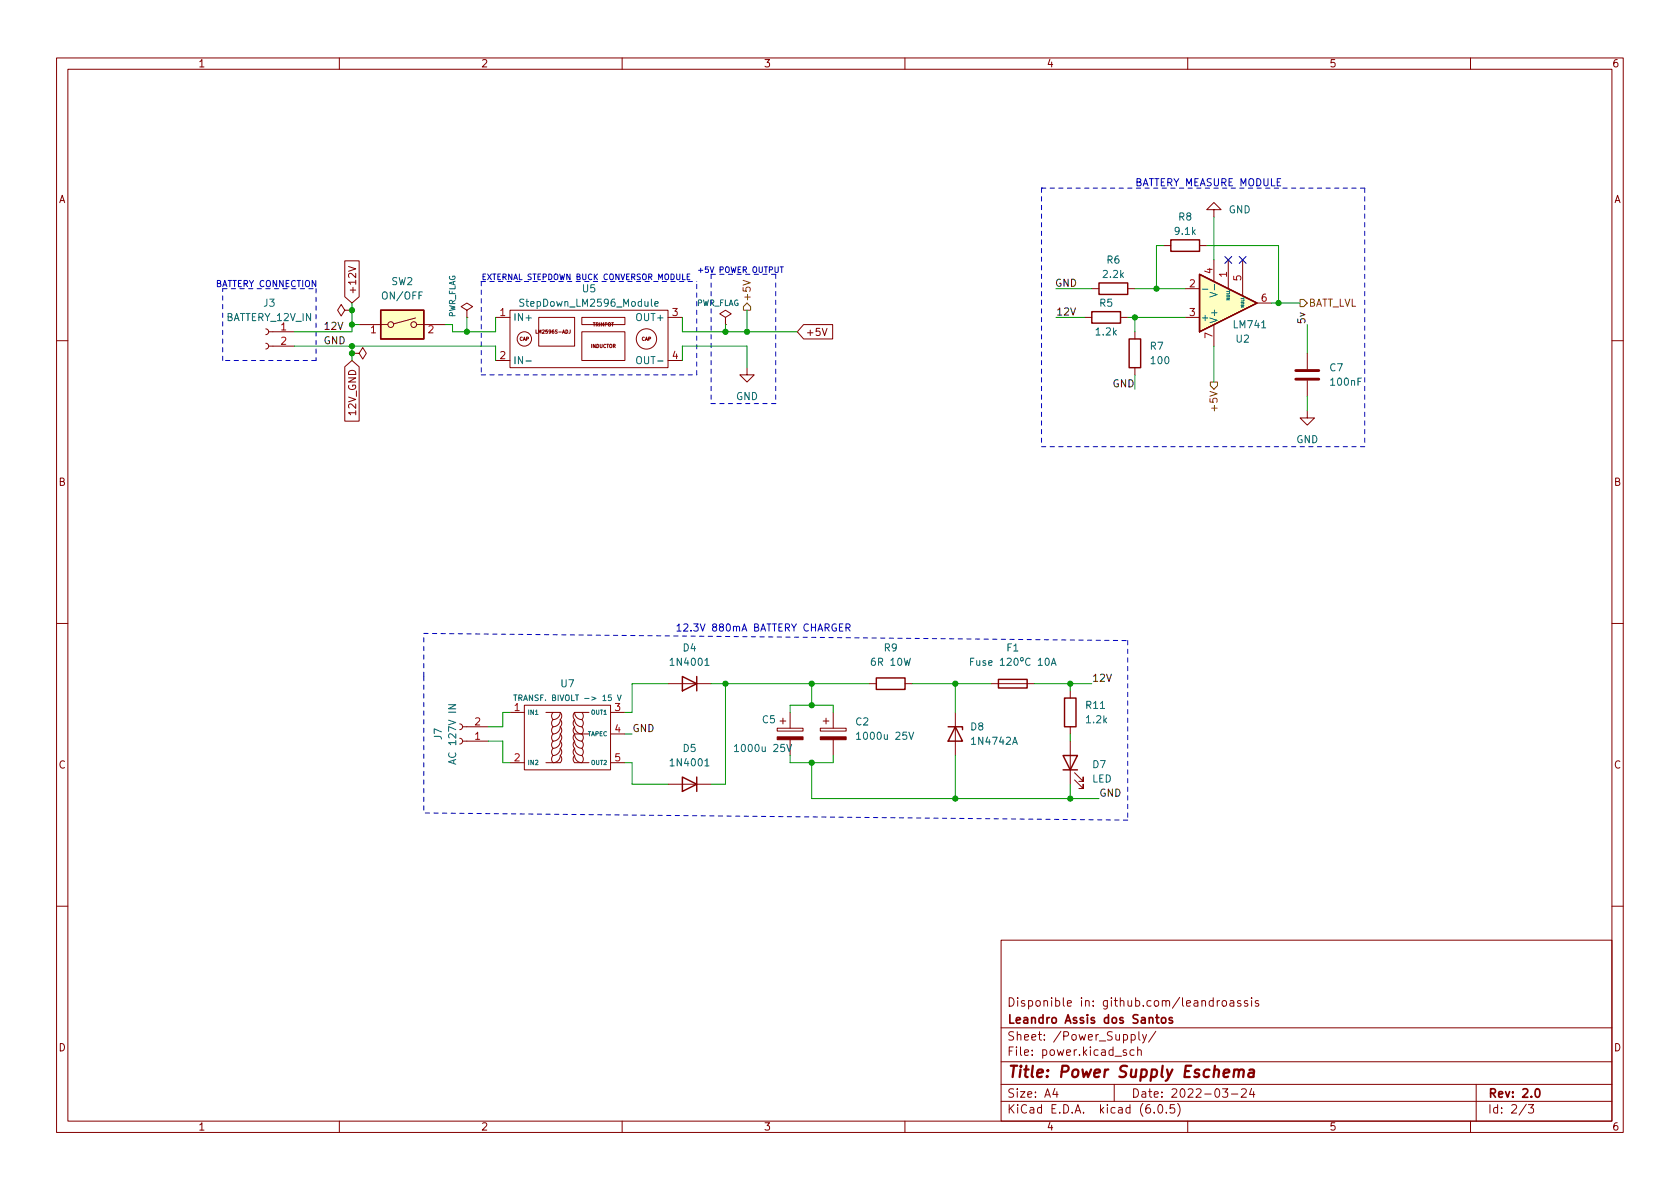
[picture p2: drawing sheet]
<svg xmlns="http://www.w3.org/2000/svg" width="297mm" height="210mm" viewBox="0 0 297 210" stroke-linecap="round" stroke-linejoin="round" font-family="sans-serif">
<g fill="none" stroke="#840000" stroke-width=".18">
<path d="M10 10.2h277v190.1h-277zM12 12.2h273v186.1h-273zM60 10.2v2M110 10.2v2M160 10.2v2M210 10.2v2M260 10.2v2M214.6 37.1h1.3l-1.3-1.3-1.2 1.3h1.2v1.2M47 58.2l.3 .1 .2 .4-.2 .3-.3 .2M47.5 58.7h4.6M61 46.1h2.5v6.4l-1.3 1.1-1.2-1.1zM61 54.9l-.7-1.1-.6 1.1 .6 1 .7-1h1.2"/>
<path d="M61.6 47.1l1.3 .4-1.3 .5M62.2 54.9h.1M63.5 57.4h5.1M73.5 56.2l-3.9 1.1M73.7 57.4h5M82.5 54.9l1.1-.7-1.1-.6-1 .6 1 .7v1.2M82.5 56.1h.1M87.6 56.1h2.6M90.2 54.9h27.9v10.1h-27.9zM94.8 58.3v.6h.2M95.2 56.1h6.4v5.1h-6.4zM100.8 58.3v.6h-.2"/>
<path d="M102.9 58.7h7.6v5h-7.6zM102.9 56.1h7.6v1.3h-7.6zM118.1 56.1h2.5M128.3 56.1l1-.6-1-.6-1 .6 1 .6v1.3M128.3 57.4h.1M142.1 57.4h5.1v2.5h-5.1l-1.1-1.2zM145.4 58.1l.4 1.2 .4-1.2M191.8 56.1h1.2M193 51h1.3M198.1 56.1h1.3M199.4 51h1.3M200.7 58.7v1.2"/>
<path d="M205.7 43.4h1.3M209.5 56.1h2.6M209.5 51h2.6M212.1 43.4h1.3M214.6 46v3.8M214.6 57.4v3.8M217.2 46v5M219.7 46v6.3M222.2 53.6h2.6M10 60.2h2M47 60.7l.3 .1 .2 .4-.2 .4-.3 .1M47.5 61.2h4.6"/>
<path d="M61 64.9l1.2-1.2 1.3 1.2v9.6h-2.5zM62.2 62.5h1.3l.6-1 .7 1-.7 1-.6-1M62.2 62.5h.1M87.6 63.7h2.6M118.1 63.7h2.5M132.1 65v1.3h1.2l-1.2 1.3-1.3-1.3h1.3M200.7 65v1.3M231.1 72.6v1.3h1.3l-1.3 1.3-1.2-1.3h1.2M231.1 62.5v2.8M231.1 67.3v2.8M285 60.2h2M10 110.2h2"/>
<path d="M285 110.2h2M81.3 128l.3 .2 .2 .3-.2 .4-.3 .1M81.3 130.6l.3 .1 .2 .4-.2 .3-.3 .2M81.8 128.5h4.6M81.8 131.1h4.6M90.2 134.9h2.5M90.2 126h2.5M92.7 124.7h15.2v11.4h-15.2zM96.5 126h2.6M97.8 133.6a.79 .79 0 0 0 .1 1.3 1.27 1.27 0 0 0 1.2-1.3M97.8 132.3a.9 .9 0 0 0 0 1.3M97.8 131.1a.9 .9 0 0 0 0 1.2"/>
<path d="M97.8 129.8a.9 .9 0 0 0 0 1.3M97.8 128.5a.9 .9 0 0 0 0 1.3M97.8 127.2a.9 .9 0 0 0 0 1.3M97.8 126a.9 .9 0 0 0 0 1.2M99.1 132.3a1.27 1.27 0 0 1-1.3 1.3M99.1 131.1a1.27 1.27 0 0 1-1.3 1.2M99.1 129.8a1.27 1.27 0 0 1-1.3 1.3M99.1 128.5a1.27 1.27 0 0 1-1.3 1.3M99.1 127.2a1.27 1.27 0 0 1-1.3 1.3M99.1 126a1.27 1.27 0 0 1-1.3 1.2M99.1 133.6a.9 .9 0 0 1 0 1.3h-2.6M99.1 132.3a.9 .9 0 0 1 0 1.3"/>
<path d="M99.1 131.1a.9 .9 0 0 1 0 1.2M99.1 129.8a.9 .9 0 0 1 0 1.3M99.1 128.5a.9 .9 0 0 1 0 1.3M99.1 127.2a.9 .9 0 0 1 0 1.3M99.1 126a.9 .9 0 0 1 0 1.2M101.6 133.6a.9 .9 0 0 0 0 1.3h2.5M101.6 133.6a1.18 1.18 0 0 0 1.3 1.2 .9 .9 0 0 0 0-1.2M101.6 132.3a.9 .9 0 0 0 0 1.3M101.6 132.3a1.27 1.27 0 0 0 1.3 1.3M101.6 131.1a.9 .9 0 0 0 0 1.2M101.6 131.1a1.27 1.27 0 0 0 1.3 1.2M101.6 129.8a.9 .9 0 0 0 0 1.3"/>
<path d="M101.6 129.8a1.27 1.27 0 0 0 1.3 1.3M101.6 128.5a.9 .9 0 0 0 0 1.3M101.6 128.5a1.27 1.27 0 0 0 1.3 1.3M101.6 127.2a.9 .9 0 0 0 0 1.3M101.6 127.2a1.27 1.27 0 0 0 1.3 1.3M101.6 126a.9 .9 0 0 0 0 1.2M101.6 126a1.27 1.27 0 0 0 1.3 1.2M101.6 126h2.5M101.6 129.8h2.5M102.9 132.3a.9 .9 0 0 1 0 1.3M102.9 131.1a.9 .9 0 0 1 0 1.2M102.9 129.8a.9 .9 0 0 1 0 1.3"/>
<path d="M102.9 128.5a.9 .9 0 0 1 0 1.3M102.9 127.2a.9 .9 0 0 1 0 1.3M102.9 126a.9 .9 0 0 1 0 1.2M107.9 134.9h2.6M107.9 126h2.6M107.9 129.8h2.6M118.1 120.9h7.6M118.1 138.7h7.6M137.4 128.8h4.6v.5h-4.6zM137.9 127.5h1M138.4 127v1M139.7 126v2.8"/>
<path d="M139.7 130.8v2.8M145 128.8h4.6v.5h-4.6zM145.5 127.5h1.1M146 127v1M147.3 126v2.8M147.3 130.8v2.8M153.7 120.9h1.2M160 120.9h1.3M168.9 126v7.6M175.3 120.9h7.6M189.2 122.2v1.2M189.2 128.5v1.3"/>
<path d="M189.2 131.1v7.6M190 137.9l1.5 1.5v-.7v.7h-.7M190 136.6l1.5 1.6v-.8v.8h-.7M10 160.2h2M177 166.3h108v32h-108zM214.5 177l-.4-.1-.3 .3v.4l.1 .3h.6M214.5 176.4v1.5M215.2 176.9v1M215.6 176.9l-.2 .1-.2 .2M216.1 177.1l.3-.2 .4 .2 .1 .5-.2 .3h-.3l-.3-.1zM217.5 177h.6v.9M218.1 177.3l-.5 .1a.29 .29 0 0 0-.2 .2 .29 .29 0 0 0 .2 .3h.5"/>
<path d="M219.4 177l-.4-.1-.2 .2 .1 .3 .5 .1v.4h-.6M220.6 177l-.4-.1-.2 .2 .1 .3 .5 .1v.4h-.6M221.3 176.4v.2M221.3 176.9v1M222.5 177l-.4-.1-.2 .2 .1 .3 .5 .1v.4h-.6M285 160.2h2M60 198.3v2M110 198.3v2M160 198.3v2M177 194.8h108M177 191.8h108M177 187.8h108"/>
<path d="M177 181.8h108M186.5 192.5l-.4 1h1M186.9 193v1M197 191.8v3M199.1 185.7l-.3-.1-.2 .2v.3l.5 .1v.4h-.5M200 183l.4-.1 .3 .3v.4l-.1 .3h-.6M200.5 185.7l-.4-.1-.3 .3v.4l.1 .3h.6M201.1 185.8l.3-.2 .3 .1 .1 .9M201.1 185.1v1.5M201.4 182.4v1.3l.2 .2M202 182.9l.4 1M202.7 182.9l-.5 1.4-.2 .1"/>
<path d="M204.1 196.7v.1M204.4 182.4l-1.3 1.9M204.9 195.4l.2-.1a.81 .81 0 0 1 .6 .7 .81 .81 0 0 1-.3 .8h-.2a.81 .81 0 0 1-.6-.6 .81 .81 0 0 1 .3-.8zM206.2 196.7v.1M207.6 195.3h-.7v.7l.2-.1 .5 .1 .1 .2-.1 .5-.2 .1-.5-.1M208.2 195.1a1.72 1.72 0 0 1 0 2.3M210 198.3v2M216.1 192.5h1l-.5 .6 .4 .1v.7l-.2 .1h-.4l-.3-.1M217.7 193.5h1.2M219.5 192.7l.6-.2 .2 .2 .1 .3-1 1h1M221.3 192.5l-.4 1h1M221.6 193v1"/>
<path d="M260 198.3v2M261 191.8v6.5M269.9 195.3l-1.3 1.9M270.2 195.3h1l-.6 .6 .5 .1v.7l-.2 .1h-.5l-.2-.1"/>
<circle cx="69.1" cy="57.4" r=".51"/>
<circle cx="73.2" cy="57.4" r=".51"/>
<circle cx="92.7" cy="59.9" r="1.27"/>
<circle cx="114.3" cy="59.9" r="1.8"/>
</g>
<path d="M204.3 179.9h.6M204.6 179.4v1.3l.3 .2M205.4 180.1l.2-.2 .5 .2v.5l-.1 .3h-.4l-.2-.1zM207.3 180l-.4-.1-.2 .2 .1 .3 .5 .1v.4h-.6M271.6 192.6l.2-.1a.82 .82 0 0 1 .6 .7 .82 .82 0 0 1-.3 .8h-.2a.81 .81 0 0 1-.6-.6 .81 .81 0 0 1 .3-.8z" fill="none" stroke="#840000" stroke-width=".3"/>
<path d="M218.2 189.3a.49 .49 0 0 1 .9 .1l-.2 1.1M218.3 189.1l-.2 1.4M219.1 189.4a.5 .5 0 0 1 .8-.2l-.1 1.3M220.9 189.2l.2-.1 .6 .1-.1 1.3M221.7 189.6l-.7 .1a.4 .4 0 0 0-.3 .3 .4 .4 0 0 0 .2 .5l.7-.1" fill="none" stroke="#840000" stroke-width=".4"/>
<g fill="none" stroke="#840000" stroke-width=".25">
<path d="M67.3 54.9h7.6v5h-7.6zM193 55.1h5.1v2h-5.1zM194.3 50h5.1v2.1h-5.1zM199.6 59.9h2.1v5.1h-2.1zM207 42.4h5.1v2h-5.1zM212.1 48.5l10.1 5.1-10.1 5.1zM120.6 119.6l2.6 1.3-2.6 1.3zM123.2 119.6v2.6M154.9 119.9h5.1v2h-5.1zM120.6 137.4l2.6 1.3-2.6 1.2zM123.2 137.4v2.5M167.6 128.5h2.6v.5"/>
<path d="M168.9 128.5l1.3 2.6h-2.6zM176.5 120.1h5.1v1.6h-5.1zM188 133.6h2.5l-1.3 2.5zM188 136.1h2.5M188.2 123.4h2v5.1h-2z"/>
</g>
<g fill="none" stroke="#006464" stroke-width=".18">
<path d="M92.6 53l-.5-.1-.2 .2 .1 .3 .6 .3v.3l-.2 .2-.5-.1M115.8 53.7l.6-.1-.1-.2-.3-.1-.2 .2v.6h.5M212.6 51.1h1M213.9 51.7l1.3 .4-1.3 .4M214.7 50.3v1M93 63.8h1M112.6 63.2l.3-.1a.43 .43 0 0 1 .5 .4v.4a.42 .42 0 0 1-.4 .4 .42 .42 0 0 1-.4-.4zM124.6 117.7h.8M171.6 117h.4M172.2 116.4h-.6v1.3M172.7 116.8l.1 .8 .3 .1 .1-.2M173.2 116.8v.9"/>
<path d="M174.3 116.9l-.3-.1-.2 .2v.2l.5 .1v.3h-.5M174.8 117.2l.6-.1v-.2l-.4-.1-.2 .2 .1 .6h.5M176.9 116.8l.3-.4v1.3M176.9 117.7h.7M178.1 116.5l.5-.1 .2 .4-.8 .9h.8M179.4 116.5l.2-.1a.68 .68 0 0 1 .4 .6 .68 .68 0 0 1-.4 .7l-.2-.2-.1-.3zM180.5 116.3h.4v.5h-.4zM182.1 116.5a.6 .6 0 0 0-.8 .4 .6 .6 0 0 0 .6 .8l.2-.2M183.6 116.8l.3-.4v1.3M183.6 117.7h.7M185 116.5l.1-.1a.68 .68 0 0 1 .4 .6 .68 .68 0 0 1-.4 .7 .84 .84 0 0 1-.1-1.2zM185.9 117.7l.4-1.3 .4 1.3"/>
<path d="M186 117.3h.6M79.3 124.6h1.3l-1.3 .7h1.3M80.6 134.3l-1.3 .4 1.3 .4M90.8 122.9h.6M91.1 122.9v1M94.7 126.3h.4M109.2 122.9l.3 1 .3-1M124.6 135.4h.8M129.9 132l.3-.4v1.3M129.9 132.9h.7M139.1 131.6l.4 1.3 .5-1.3M151.5 129.8l.3-.3v1.2"/>
<path d="M151.5 130.7h.7M160.7 129.5l.4 1.2 .5-1.2"/>
</g>
<g fill="#840000" stroke="#840000" stroke-width=".18">
<path d="M137.4 130.3h4.6v.5h-4.6z"/>
<path d="M145 130.3h4.6v.5h-4.6z"/>
</g>
<g fill="#ffffc2" stroke="#ffffc2" stroke-width=".18">
<path d="M212.1 48.5l10.1 5.1-10.1 5.1z"/>
<path d="M67.3 54.9h7.6v5h-7.6z"/>
</g>
<path d="M229.1 67.1h4.1M229.1 65.5h4.1" fill="none" stroke="#840000" stroke-width=".51"/>
<path d="M131.4 49.6l1.3 .4-1.3 .4M131.4 54.2l.7-.6 .6 .6v.7h-1.3zM229.9 53h.6l.6 .6-.6 .6h-.6zM214 67.6h1.3v.6l-.7 .6-.6-.6z" fill="none" stroke="#725600" stroke-width=".18"/>
<path d="M121.5 48.9h.3M122 48.5h-.5v1h.5M137.9 47.2h.6M138.2 47.2v1M148.4 110.9h.4M149 110.3h-.6v1.3h.6M149.6 111l.6-.1 .1-.1-.1-.4-.6-.1v1.3M149.9 111l.4 .6" fill="none" stroke="#0000c2" stroke-width=".18"/>
<g fill="none" stroke="#0000c2" stroke-width=".18" stroke-dasharray=".8 .8">
<path d="M184.1 33.3h.1M184.1 33.3v45.7M184.1 33.3h57.2M241.3 33.3v45.7M39.4 51h16.5M55.9 51v12.7M85.1 49.8v16.5M85.1 49.8h38.1M125.7 48.5v22.9M125.7 48.5h11.5M137.2 48.5v22.9M39.4 63.7v-12.7"/>
<path d="M55.9 63.7h-16.5M85.1 66.3h38.1M123.2 66.3v-16.5M137.2 71.4h-11.5M241.3 79h-57.2M74.9 119.6v24.2M74.9 119.6v-7.6M74.9 112l124.5 1.3M199.4 113.3v31.7M199.4 145l-124.5-1.2"/>
</g>
<g fill="none" stroke="#009600" stroke-width=".18">
<path d="M214.6 38.3v7.7M62.2 53.6v5.1h-10.1M62.2 57.4h1.3M82.5 56.1v2.6M87.6 56.1v2.6h-7.6v-1.3h-1.3M120.6 56.1v2.6h20.4M128.3 57.4v1.3M132.1 54.9v3.8M186.7 51h6.3M186.7 56.1h5.1M199.4 56.1h10.1M200.7 56.1v2.6"/>
<path d="M200.7 51h8.8M205.7 43.4h-1.2v7.6M213.4 43.4h12.7v10.2M224.8 53.6h5.1M231.1 57.4v5.1M52.1 61.2h35.5v2.5M62.2 61.2v2.5M120.6 63.7v-2.5h11.5v3.8M200.7 66.3v2.5M214.6 61.2v6.4M231.1 70.1v2.5M86.4 131.1h2.5v3.8h1.3"/>
<path d="M90.2 126h-1.3v2.5h-2.5M110.5 129.8h1.3M110.5 134.9h1.3v3.8h6.3M118.1 120.9h-6.3v5.1h-1.3M125.7 120.9h28M128.3 120.9v17.8h-2.6M139.7 126v-1.3h7.6v1.3M139.7 133.6v1.3h7.6v-1.3M143.5 134.9v6.3h50.8M143.5 120.9v3.8M161.3 120.9h14M168.9 120.9v5.1"/>
<path d="M168.9 133.6v7.6M182.9 120.9h10.1M189.2 120.9v1.3M189.2 129.8v1.3M189.2 138.7v2.5"/>
</g>
<path d="M216.6 45.4l1.2 1.2M217.8 45.4l-1.2 1.2M219.1 45.4l1.2 1.2M220.3 45.4l-1.2 1.2" fill="none" stroke="#000084" stroke-width=".18"/>
<g fill="#009600" stroke="#009600" stroke-width=".18">
<circle cx="128.3" cy="120.9" r=".46"/>
<circle cx="168.9" cy="120.9" r=".46"/>
<circle cx="143.5" cy="120.9" r=".46"/>
<circle cx="189.2" cy="141.2" r=".46"/>
<circle cx="168.9" cy="141.2" r=".46"/>
<circle cx="143.5" cy="124.7" r=".46"/>
<circle cx="143.5" cy="134.9" r=".46"/>
<circle cx="189.2" cy="120.9" r=".46"/>
<circle cx="200.7" cy="56.1" r=".46"/>
<circle cx="226.1" cy="53.6" r=".46"/>
<circle cx="204.5" cy="51" r=".46"/>
<circle cx="62.2" cy="54.9" r=".46"/>
<circle cx="62.2" cy="61.2" r=".46"/>
<circle cx="62.2" cy="57.4" r=".46"/>
<circle cx="62.2" cy="62.5" r=".46"/>
<circle cx="82.5" cy="58.7" r=".46"/>
<circle cx="132.1" cy="58.7" r=".46"/>
<circle cx="128.3" cy="58.7" r=".46"/>
</g>
<text font-size="2.8" fill="#840000" x="178" y="190.6">Title: Power Supply Eschema</text>
<g font-size="2.1" fill="#840000">
<text x="178" y="178">Disponible in: github.com/leandroassis</text>
<text x="178" y="184">Sheet: /Power_Supply/</text>
<text x="178" y="181">Leandro Assis dos Santos</text>
<text x="178" y="186.7">File: power.kicad_sch</text>
<text x="178" y="196.9">KiCad E.D.A. kicad (6.0.5)</text>
<text x="178" y="194.1">Size: A4</text>
<text x="200" y="194.1">Date: 2022-03-24</text>
<text x="263" y="194.1">Rev: 2.0</text>
<text x="263" y="196.9">Id: 2/3</text>
</g>
<g font-size="1.8" fill="#840000">
<text x="35" y="11.9">1</text>
<text x="85" y="11.9">2</text>
<text x="135" y="11.9">3</text>
<text x="185" y="11.9">4</text>
<text x="235" y="11.9">5</text>
<text x="285" y="11.9">6</text>
<text x="10.3" y="35.9">A</text>
<text x="285.3" y="35.9">A</text>
<text x="63" y="52.2" transform="rotate(-90 63 52.2)">+12V</text>
<text x="142.4" y="59.4">+5V</text>
<text x="63" y="73.2" transform="rotate(-90 63 73.2)">12V_GND</text>
<text x="10.3" y="85.9">B</text>
<text x="285.3" y="85.9">B</text>
<text x="10.3" y="135.9">C</text>
<text x="285.3" y="135.9">C</text>
<text x="10.3" y="185.9">D</text>
<text x="285.3" y="185.9">D</text>
<text x="35" y="199.9">1</text>
<text x="85" y="199.9">2</text>
<text x="135" y="199.9">3</text>
<text x="185" y="199.9">4</text>
<text x="235" y="199.9">5</text>
<text x="285" y="199.9">6</text>
</g>
<g font-size="1.8" fill="#0000c2">
<text x="200.7" y="32.9">BATTERY MEASURE MODULE</text>
<text x="119.4" y="111.7">12.3V 880mA BATTERY CHARGER</text>
</g>
<g font-size="1.8" fill="#006464">
<text x="207.8" y="41.5">9.1k</text>
<text x="208.4" y="39">R8</text>
<text x="217.2" y="37.7">GND</text>
<text x="195.7" y="46.6">R6</text>
<text x="67.8" y="53">ON/OFF</text>
<text x="69.2" y="50.4">SW2</text>
<text x="103" y="51.7">U5</text>
<text x="195.1" y="49.1">2.2k</text>
<text x="40" y="56.8">BATTERY_12V_IN</text>
<text x="46.6" y="54.2">J3</text>
<text x="90.7" y="56.8">IN+</text>
<text x="92.5" y="54.2">StepDown_LM2596_Module</text>
<text x="112.8" y="56.8">OUT+</text>
<text x="193.9" y="59.3">1.2k</text>
<text x="194.4" y="54.2">R5</text>
<text x="212.2" y="56.8">+</text>
<text x="215.3" y="57.3" transform="rotate(-90 215.3 57.3)">V+</text>
<text x="218.2" y="58">LM741</text>
<text x="90.7" y="64.4">IN-</text>
<text x="113.3" y="64.4">OUT-</text>
<text x="203.4" y="61.8">R7</text>
<text x="203.6" y="64.4">100</text>
<text x="218.6" y="60.6">U2</text>
<text x="235.1" y="65.7">C7</text>
<text x="130.1" y="70.7">GND</text>
<text x="235.4" y="68.2">100nF</text>
<text x="229.2" y="78.4">GND</text>
<text x="118.8" y="117.7">1N4001</text>
<text x="120.8" y="115.2">D4</text>
<text x="154.3" y="117.7">6R 10W</text>
<text x="156.3" y="115.2">R9</text>
<text x="178" y="115.2">F1</text>
<text x="99.2" y="121.5">U7</text>
<text x="192.1" y="125.3">R11</text>
<text x="78.1" y="130.8" transform="rotate(-90 78.1 130.8)">J7</text>
<text x="134.8" y="127.9">C5</text>
<text x="151.3" y="128.3">C2</text>
<text x="152.1" y="130.8">1000u 25V</text>
<text x="171.6" y="129.2">D8</text>
<text x="172" y="131.7">1N4742A</text>
<text x="192.2" y="127.9">1.2k</text>
<text x="80.6" y="134.5" transform="rotate(-90 80.6 134.5)">AC 127V IN</text>
<text x="118.8" y="135.5">1N4001</text>
<text x="120.8" y="133">D5</text>
<text x="130.5" y="133">1000u 25V</text>
<text x="193.2" y="135.8">D7</text>
<text x="193.1" y="138.4">LED</text>
</g>
<g font-size="1.8" fill="#725600">
<text x="132.7" y="53.4" transform="rotate(-90 132.7 53.4)">+5V</text>
<text x="231.3" y="54.2">BATT_LVL</text>
<text x="215.3" y="72.2" transform="rotate(-90 215.3 72.2)">+5V</text>
</g>
<g font-size="1.8" fill="#0f0f0f">
<text x="186.6" y="50.7">GND</text>
<text x="57.1" y="58.3">12V</text>
<text x="186.7" y="55.8">12V</text>
<text x="230.8" y="57.4" transform="rotate(-90 230.8 57.4)">5v</text>
<text x="57.1" y="60.9">GND</text>
<text x="196.7" y="68.5">GND</text>
<text x="193" y="120.5">12V</text>
<text x="111.8" y="129.4">GND</text>
<text x="194.3" y="140.9">GND</text>
</g>
<g font-size="1.8" fill="#a90000">
<text x="210.3" y="50.8">2</text>
<text x="214.4" y="48.4" transform="rotate(-90 214.4 48.4)">4</text>
<text x="216.9" y="49" transform="rotate(-90 216.9 49)">1</text>
<text x="219.5" y="49.6" transform="rotate(-90 219.5 49.6)">5</text>
<text x="223" y="53.3">6</text>
<text x="49.7" y="58.4">1</text>
<text x="65.5" y="58.9">1</text>
<text x="75.7" y="58.9">2</text>
<text x="88.4" y="55.9">1</text>
<text x="118.9" y="55.9">3</text>
<text x="210.3" y="55.9">3</text>
<text x="214.4" y="59.8" transform="rotate(-90 214.4 59.8)">7</text>
<text x="49.7" y="61">2</text>
<text x="88.4" y="63.5">2</text>
<text x="118.9" y="63.5">4</text>
<text x="90.9" y="125.7">1</text>
<text x="108.7" y="125.7">3</text>
<text x="84" y="130.8">1</text>
<text x="84" y="128.3">2</text>
<text x="108.7" y="129.5">4</text>
<text x="90.9" y="134.6">2</text>
<text x="108.7" y="134.6">5</text>
</g>
<text font-size="1.5" fill="#0000c2" x="38.1" y="50.7">BATTERY CONNECTION</text>
<g font-size="1.4" fill="#0000c2">
<text x="85.1" y="49.5">EXTERNAL STEPDOWN BUCK CONVERSOR MODULE</text>
<text x="123.2" y="48.2">+5V POWER OUTPUT</text>
</g>
<g font-size="1.4" fill="#006464">
<text x="80.5" y="56.3" transform="rotate(-90 80.5 56.3)">PWR_FLAG</text>
<text x="123.1" y="54.1">PWR_FLAG</text>
<text x="92.1" y="123.9">TRANSF. BIVOLT -&gt; 15 V</text>
</g>
<g font-size="1.1" fill="#006464">
<text x="93.2" y="126.4">IN1</text>
<text x="103.9" y="130.2">TAPEC</text>
<text x="104.6" y="126.4">OUT1</text>
<text x="93.2" y="135.3">IN2</text>
<text x="104.6" y="135.2">OUT2</text>
</g>
<g font-size=".8" fill="#840000">
<text x="95" y="59">LM2596S-ADJ</text>
<text x="104.8" y="57.7">TRIMPOT</text>
<text x="91.8" y="60.2">CAP</text>
<text x="104.5" y="61.5">INDUCTOR</text>
<text x="113.4" y="60.2">CAP</text>
</g>
<g font-size=".7" fill="#006464">
<text x="217.4" y="53.1" transform="rotate(-90 217.4 53.1)">NULL</text>
<text x="220" y="54.3" transform="rotate(-90 220 54.3)">NULL</text>
</g>
</svg>
